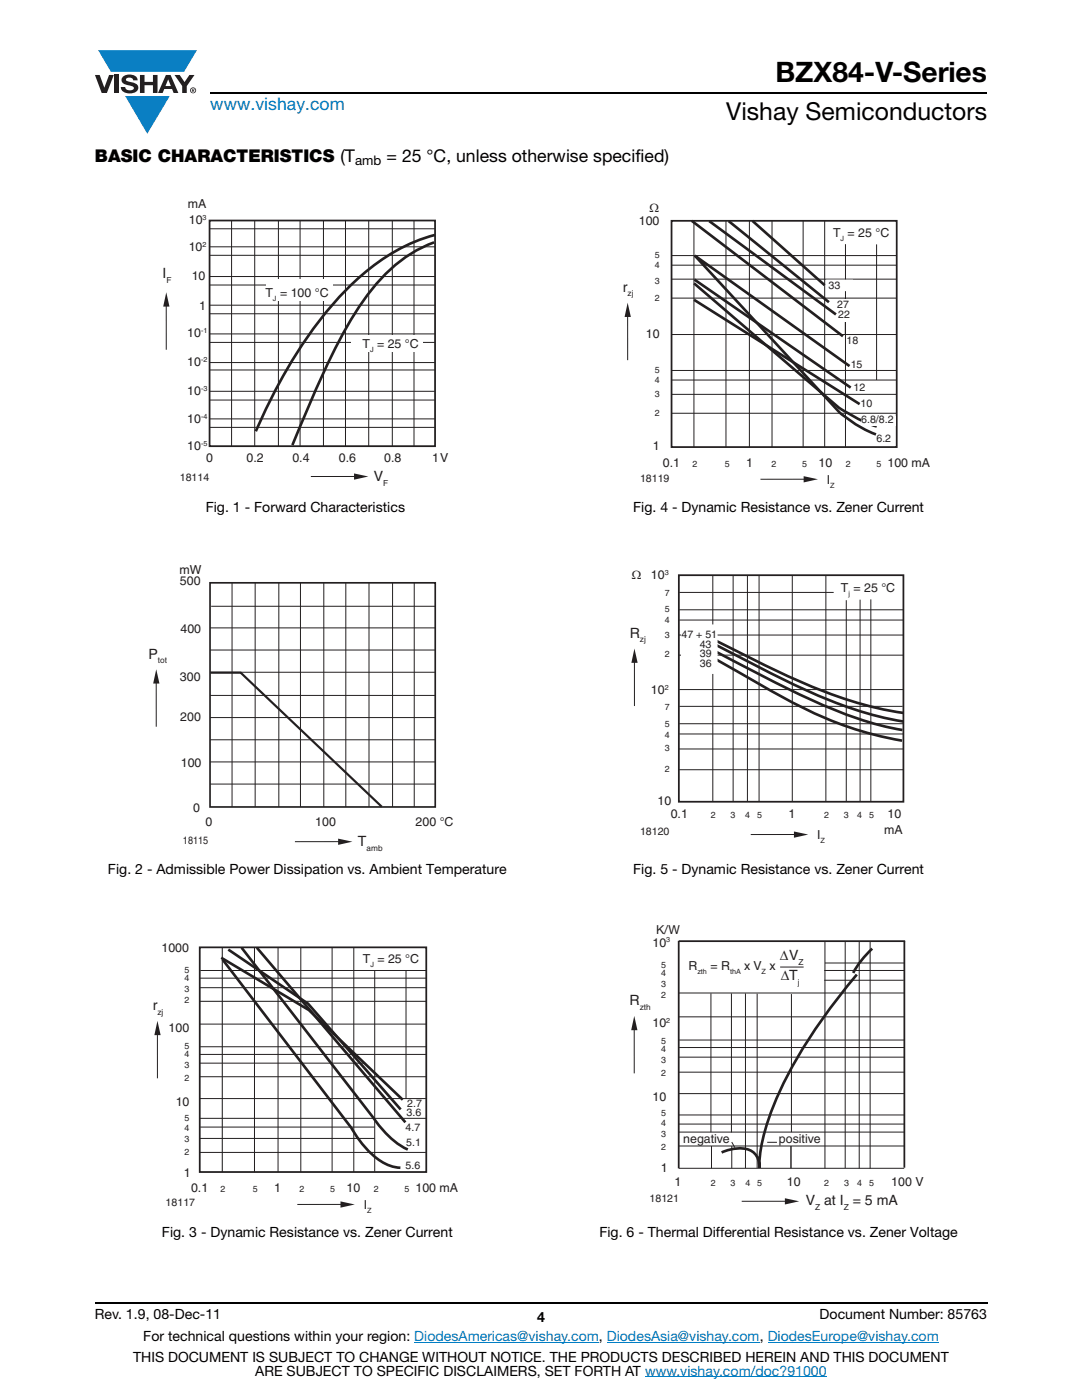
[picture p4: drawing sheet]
<svg xmlns="http://www.w3.org/2000/svg" width="216mm" height="279mm" viewBox="0 0 216 279" stroke-linecap="round" stroke-linejoin="round" font-family="sans-serif">
<g fill="#0a7fc3">
<path d="M19.6 10h19.7l-2.6 4.3h-1.1h-13.5z"/>
<path d="M25 19.2h8.9l-4.5 7.5z"/>
</g>
<g fill="#231f20">
<path d="M18.9 15h1l.9 2.5 1-2.5h.9l-1.4 3.6h-1z"/>
<path d="M22.9 15h.9v3.6h-.9z"/>
<path d="M24.6 15.3a2.1 2.1 0 0 1 2.8 .3l.1 .4h-.9a.79 .79 0 0 0-.7-.5 .79 .79 0 0 0-.8 .4l.3 .3 1 .2a1.08 1.08 0 0 1 1.2 1 1.08 1.08 0 0 1-1.1 1.2 1.73 1.73 0 0 1-2.4-1.2h.9a.96 .96 0 0 0 .8 .6 .96 .96 0 0 0 .9-.4 1.31 1.31 0 0 0-1.2-.6 1.03 1.03 0 0 1-1.1-.6 1.03 1.03 0 0 1 .2-1.1z"/>
<path d="M27.9 15h.9v1.3h1.7v-1.3h.9v3.6h-.9v-1.6h-1.7v1.6h-.9z"/>
<path d="M34.8 15h1.1l.9 1.4 1-1.4h1l-1.5 2.2v1.4h-.9v-1.4z"/>
<path d="M33.6 15.9l.5 1.3h-1.1zM33.1 15l-1.6 3.6h1l.3-.8h1.5l.3 .8h1l-1.6-3.6z"/>
<path d="M38.1 18a.46 .46 0 0 1 .9 0 .46 .46 0 0 1-.9 0zM37.9 18a.6 .6 0 0 0 1.2 0 .6 .6 0 0 0-1.2 0z"/>
<path d="M38.4 17.8h.2v.2h-.2zM38.3 17.7v.7h.1v-.3l.4 .3-.2-.3 .2-.2-.1-.2z"/>
</g>
<path d="M42 18.6h155M18.9 260h178.1" fill="none" stroke="#000" stroke-width=".36"/>
<path d="M82.7 267.9h36.8M121.1 267.9h30.5M128.7 274.8h36.3M153.2 267.9h34.1" fill="none" stroke="#007ec4" stroke-width=".2"/>
<path d="M32.4 39.4h57.1v58.2h-57.1z" fill="#fff"/>
<path d="M72.2 95.1h-10.2" fill="none" stroke="#231f20" stroke-width=".2"/>
<path d="M70.6 94.5l2.9 .6-2.9 .6z" fill="#231f20"/>
<path d="M41.8 44h45v45h-45z" fill="none" stroke="#231f20" stroke-width=".35"/>
<g fill="none" stroke="#231f20" stroke-width=".2">
<path d="M41.8 51h45M41.8 45.7h45M41.8 49.3h45M41.8 55.2h45M41.8 56.9h45M46.2 44.1v44.9M50.8 44.1v44.9M55.6 44.1v44.9M59.9 44v45M64.5 44v45M68.9 44v45M73.6 44v45"/>
<path d="M78.3 44v45M82.6 44v45M41.8 60.9h45M41.8 72.4h45M41.8 73.8h45M41.8 78.1h45M41.8 79.8h45M41.9 62.6h44.9M41.9 66.6h44.9M41.9 68.3h44.9M41.8 85.3h45M41.8 83.6h45"/>
</g>
<path d="M86.6 48.4a30.4 30.4 0 0 0-14.6 12.3 131 131 0 0 0-11.3 22.5l-2.4 5.6M86.8 46.9a39.9 39.9 0 0 0-18.6 11.8 97 97 0 0 0-16.9 26.8l-.3 .6" fill="none" stroke="#231f20" stroke-width=".53"/>
<g fill="#fff">
<path d="M53.1 55.8h13.2v4.3h-13.2z"/>
<path d="M70 66.9h14.3v3.3h-14.3z"/>
</g>
<path d="M33.2 59.7v10.1" fill="none" stroke="#231f20" stroke-width=".2"/>
<path d="M33.2 58.3l.6 2.9h-1.2z" fill="#231f20"/>
<path d="M29.6 112.4h60.9v58h-60.9z" fill="#fff"/>
<path d="M41.9 116.3h44.9v44.8h-44.9z" fill="none" stroke="#231f20" stroke-width=".34"/>
<g fill="none" stroke="#231f20" stroke-width=".2">
<path d="M46.3 116.4v44.6M50.9 116.4v44.6M55.6 116.4v44.6M60 116.3v44.7M64.6 116.3v44.7M69 116.3v44.7M73.6 116.3v44.7M78.3 116.3v44.7M82.7 116.3v44.7M41.9 138.8h44.9M41.9 129.7h44.9M41.9 125.3h44.9"/>
<path d="M42 134.2h44.8M42.1 121h44.7M41.9 156.5h44.9M41.9 152.1h44.9M41.9 147.6h44.9M41.9 143.2h44.9M69 168h-10.1"/>
</g>
<path d="M42 134.2h6l28.2 26.8" fill="none" stroke="#231f20" stroke-width=".44"/>
<path d="M67.5 167.4l2.8 .6-2.8 .6z" fill="#231f20"/>
<path d="M31.2 134.9v10.1" fill="none" stroke="#231f20" stroke-width=".2"/>
<path d="M31.2 133.6l.6 2.8h-1.2z" fill="#231f20"/>
<path d="M30.5 187.8h60.9v54.9h-60.9z" fill="#fff"/>
<path d="M39.9 189.1h45.2v44.8h-45.2z" fill="none" stroke="#231f20" stroke-width=".35"/>
<path d="M39.9 199.8h45.1zM50.8 189.1v44.8zM40 193.7h45.1zM44.3 189.1v44.8z" fill-rule="evenodd" fill="#231f20"/>
<g fill="none" stroke="#231f20" stroke-width=".2">
<path d="M39.9 199.8h45.1M39.9 195.2h45.1M39.9 197.1h45.1M40 193.7h45.1M44.3 189.1v44.8M50.8 189.1v44.8M55.5 189.1v44.8M60 189.1v44.8M66.3 189.1v44.8M70.6 189.1v44.8M74.8 193.7v40.1M81 193.7v25.6"/>
<path d="M39.8 219.2h45.2M39.8 212.2h33.1M39.9 204.4h45.2M39.9 214.9h45.2M39.9 210.4h45.1M39.9 208.9h45.1M39.8 230h45.2M39.9 227.2h34.9M39.9 223.2h45.1M39.9 224.9h34.9M69.5 240.4h-10.2"/>
</g>
<path d="M44.1 191.1l17.5 10.5 18.8 17.9M44.4 191.5l25.7 33.6a18.7 18.7 0 0 0 7.1 7.3l1.3 .5 1.4 .1M45.6 189.5l15.9 10.8 18.4 21.1M48.2 189.1l26.3 34a19.2 19.2 0 0 0 6.9 6.3M51.3 189.1l29.6 34.9" fill="none" stroke="#231f20" stroke-width=".53"/>
<path d="M67.9 239.8l2.9 .6-2.9 .6z" fill="#231f20"/>
<path d="M31.4 205.1v10.1" fill="none" stroke="#231f20" stroke-width=".2"/>
<path d="M31.4 203.7l.7 2.9h-1.3z" fill="#231f20"/>
<path d="M124.3 40.2h61.3v57.7h-61.3z" fill="#fff"/>
<path d="M134 44.1h44.9v45.1h-44.9z" fill="none" stroke="#231f20" stroke-width=".35"/>
<g fill="none" stroke="#231f20" stroke-width=".2">
<path d="M134 55.7h44.9M134 59.5h44.9M134.1 51h44.8M134.1 52.9h44.8M138.5 44.1v45.1M144.9 44.1v45.1M149.5 44.1v45.1M154 44.1v45.1M160.3 44.1v45.1M164.6 44.1v45.1M168.7 48.7v40.5M174.9 48.8v27"/>
<path d="M134 73.9h44.9M134 75.8h44.9M134 66.8h44.8M134.1 78.7h44.8M134.1 82.5h44.8"/>
</g>
<path d="M138 44.1l30.2 23M138.5 56.5l28.9 24.9a34.9 34.9 0 0 0 7.5 3.7M138.5 59.8l33 20.8M138.6 55.8l31.1 21.6M141.5 44.1l25.3 18.7M145.4 44.1l20 16.2M150.1 44.1l14.5 12.8M169.5 73.1l-30.9-22.1 28.9 31.3a26 26 0 0 0 7.3 4.4" fill="none" stroke="#231f20" stroke-width=".53"/>
<g fill="#fff">
<path d="M171.7 83h7v2h-7z"/>
<path d="M167.1 59.8h4.5v4.5h-4.5z"/>
</g>
<path d="M164.8 55.8h5.4l-.2 2.3h-5.2z" fill-rule="evenodd" fill="#fff"/>
<path d="M161.9 95.6h-10.2" fill="none" stroke="#231f20" stroke-width=".2"/>
<path d="M160.4 95l2.8 .6-2.8 .7z" fill="#231f20"/>
<path d="M125.2 61.7v10.2" fill="none" stroke="#231f20" stroke-width=".2"/>
<path d="M125.2 60.4l.7 2.9h-1.3z" fill="#231f20"/>
<path d="M125.6 112.7h54.8v56.1h-54.8z" fill="#fff"/>
<path d="M135.5 114.8h44.8v45.2h-44.8z" fill="none" stroke="#231f20" stroke-width=".35"/>
<g fill="none" stroke="#231f20" stroke-width=".2">
<path d="M135.5 118.2h30.9M142.2 114.8v45.2M146.3 114.8v45.2M149.1 114.8v45.2M151.5 114.8v45.2M158.1 114.8v45.2M164.8 114.8v45.2M168.9 119.8v40.2M171.6 119.7v40.3M173.8 119.6v40.4M135.5 126.7h44.7M135.5 130.8h44.8"/>
<path d="M135.5 121.7h44.8M135.5 123.7h44.8M135.5 137.6h44.8M135.5 149.5h44.8M135.5 153.6h44.8M135.5 144.4h44.8M135.5 146.5h44.8M135.5 141h44.6M159.9 166.5h-10.1"/>
</g>
<path d="M142.2 128.4l7.5 3.8a127.8 127.8 0 0 0 24.6 10.5l5.9 1.3M142.2 129.7l8.1 4.3a133.7 133.7 0 0 0 24.4 10.5l5.4 1.2M142.2 127.6l4.8 2.3a131.7 131.7 0 0 0 26.9 11.1l6.4 1.3M142.3 131.3l5.8 3.3a118.3 118.3 0 0 0 21.3 10.5l6.1 1.8 4.5 .9" fill="none" stroke="#231f20" stroke-width=".53"/>
<path d="M158.4 165.9l2.9 .7-2.9 .6z" fill="#231f20"/>
<path d="M126.6 130.8v10.1" fill="none" stroke="#231f20" stroke-width=".2"/>
<path d="M126.6 129.4l.6 2.9h-1.2z" fill="#231f20"/>
<path d="M136.1 124.8h6.9v9.5h-6.9z" fill="#fff"/>
<path d="M136.1 124.8h6.9v9.5h-6.9z" fill="none" stroke="#fff" stroke-width=".35"/>
<path d="M125.6 184.4h58.7v57.7h-58.7z" fill="#fff"/>
<g fill="none" stroke="#231f20" stroke-width=".2">
<path d="M135.4 198.2h45M141.9 198.3v27.7M145.9 198.3v27.7M148.7 198.3v34.8M151.1 198.3v34.8M157.9 198.4v27.6M164.5 193.7h15.9M164.5 195.6h15.8M164.6 187.8v45.4M164.6 192.2h15.8M168.6 187.8v45.3M171.4 187.8v45.4"/>
<path d="M173.6 187.8v45.4M126.5 204.1l.1 10.1M135.4 202.9h45M135.4 218.3h45M135.4 214h45M135.5 211h45M135.5 209.1h45M135.5 207.6h45M135.4 233.2h45M135.4 228.7h45M135.4 225.9h45M135.4 224.3h45"/>
<path d="M135.4 222.5h45M142 228.7v4.5M146 227.9l.6 1.1M146 228.7v4.5M153.1 228h1.9"/>
</g>
<path d="M135.4 187.8v45.4M135.5 187.8h45.1M180.5 187.8v45.2" fill="none" stroke="#231f20" stroke-width=".35"/>
<path d="M171 194.5a101.9 101.9 0 0 0-16.5 25.7 32 32 0 0 0-3 12.8v.1a3.5 3.5 0 0 0-4-3.9l-1.7 .2-1.8 .6M174 189.3a18.7 18.7 0 0 0-3.8 4.9" fill="none" stroke="#231f20" stroke-width=".53"/>
<path d="M157.8 228.7v4.5" fill="none" stroke="#231f20" stroke-width=".29"/>
<path d="M126.6 202.7l.6 2.9h-1.3z" fill="#231f20"/>
<path d="M158.1 239.7h-10.1" fill="none" stroke="#231f20" stroke-width=".2"/>
<path d="M156.6 239.1l2.9 .6-2.9 .7z" fill="#231f20"/>
<path d="M155.7 193h4.7" fill="none" stroke="#231f20" stroke-width=".2"/>
<text font-size="5.6" x="154.7" y="16.4">BZX84-V-Series</text>
<text font-size="4.9" x="144.9" y="24">Vishay Semiconductors</text>
<text font-size="3.5" fill="#007ec4" x="42" y="21.9">www.vishay.com</text>
<g font-size="3.5">
<text x="18.9" y="32.3">BASIC CHARACTERISTICS (T</text>
<text x="77.1" y="32.3">= 25 °C, unless otherwise specified)</text>
</g>
<g font-size="2.8" fill="#231f20">
<text x="32.5" y="55.5">I</text>
<text x="124.3" y="58.2">r</text>
<text x="74.6" y="96">V</text>
<text x="29.6" y="131.5">P</text>
<text x="125.7" y="127.2">R</text>
<text x="71.4" y="168.9">T</text>
<text x="155.6" y="191.6">ΔV</text>
<text x="155.8" y="195.5">ΔT</text>
<text x="30.5" y="201.5">r</text>
<text x="125.6" y="200.6">R</text>
<text x="160.8" y="240.5">V at I = 5 mA</text>
</g>
<g font-size="2.8">
<text x="41" y="102.1">Fig. 1 - Forward Characteristics</text>
<text x="126.3" y="102.1">Fig. 4 - Dynamic Resistance vs. Zener Current</text>
<text x="21.5" y="174.5">Fig. 2 - Admissible Power Dissipation vs. Ambient Temperature</text>
<text x="126.3" y="174.5">Fig. 5 - Dynamic Resistance vs. Zener Current</text>
<text x="32.3" y="246.8">Fig. 3 - Dynamic Resistance vs. Zener Current</text>
<text x="119.6" y="246.8">Fig. 6 - Thermal Differential Resistance vs. Zener Voltage</text>
<text x="18.9" y="263.3">Rev. 1.9, 08-Dec-11</text>
<text x="107.2" y="263.8">4</text>
<text x="163.6" y="263.3">Document Number: 85763</text>
<text x="28.6" y="267.7">For technical questions within your region: DiodesAmericas@vishay.com, DiodesAsia@vishay.com, DiodesEurope@vishay.com</text>
<text x="26.5" y="271.7">THIS DOCUMENT IS SUBJECT TO CHANGE WITHOUT NOTICE. THE PRODUCTS DESCRIBED HEREIN AND THIS DOCUMENT</text>
<text x="50.9" y="274.6">ARE SUBJECT TO SPECIFIC DISCLAIMERS, SET FORTH AT www.vishay.com/doc?91000</text>
</g>
<text font-size="2.6" x="70.9" y="33">amb</text>
<g font-size="2.5" fill="#231f20">
<text x="37.5" y="41.5">mA</text>
<text x="37.7" y="44.8">10</text>
<text x="127.5" y="44.8">100</text>
<text x="129.6" y="42.3">Ω</text>
<text x="166.2" y="47.3">T = 25 °C</text>
<text x="37.7" y="50.2">10</text>
<text x="38.3" y="55.9">10</text>
<text x="53" y="59.2">T</text>
<text x="55.9" y="59.2">= 100 °C</text>
<text x="39.7" y="61.8">1</text>
<text x="37.4" y="67.3">10</text>
<text x="72.3" y="69.4">T</text>
<text x="75.2" y="69.4">= 25 °C</text>
<text x="128.9" y="67.5">10</text>
<text x="37.4" y="73.1">10</text>
<text x="37.4" y="78.9">10</text>
<text x="37.4" y="84.4">10</text>
<text x="37.4" y="89.7">10</text>
<text x="130.3" y="89.7">1</text>
<text x="41.1" y="92.3">0</text>
<text x="49.2" y="92.3">0.2</text>
<text x="58.4" y="92.3">0.4</text>
<text x="67.6" y="92.3">0.6</text>
<text x="76.7" y="92.3">0.8</text>
<text x="86.2" y="92.3">1V</text>
<text x="132.3" y="93.1">0.1</text>
<text x="148.9" y="93.1">1</text>
<text x="163.3" y="93.1">10</text>
<text x="177.1" y="93.1">100 mA</text>
<text x="165" y="96.6">I</text>
<text x="35.8" y="114.5">mW</text>
<text x="35.9" y="116.8">500</text>
<text x="126.1" y="115.5">Ω</text>
<text x="129.9" y="115.6">10</text>
<text x="167.8" y="118.1">T = 25 °C</text>
<text x="36" y="126.3">400</text>
<text x="35.9" y="136">300</text>
<text x="36" y="144">200</text>
<text x="129.9" y="138.6">10</text>
<text x="36.1" y="153">100</text>
<text x="38.6" y="162">0</text>
<text x="131.2" y="160.7">10</text>
<text x="41" y="164.8">0</text>
<text x="62.9" y="164.8">100</text>
<text x="82.9" y="164.8">200 °C</text>
<text x="133.8" y="163.3">0.1</text>
<text x="157.3" y="163.3">1</text>
<text x="163" y="167.5">I</text>
<text x="176.4" y="166.4">mA</text>
<text x="177.1" y="163.3">10</text>
<text x="32.2" y="189.9">1000</text>
<text x="130.2" y="188.9">10</text>
<text x="130.9" y="186.4">K/W</text>
<text x="72.4" y="192.2">T = 25 °C</text>
<text x="137.4" y="193.5">R</text>
<text x="141.8" y="193.5">= R</text>
<text x="148.5" y="193.5">x V x</text>
<text x="33.6" y="205.9">100</text>
<text x="130.2" y="204.9">10</text>
<text x="35.1" y="220.7">10</text>
<text x="130.2" y="219.7">10</text>
<text x="131.8" y="233.8">1</text>
<text x="136.3" y="228.1">negative</text>
<text x="155.4" y="228.1">positive</text>
<text x="36.7" y="234.8">1</text>
<text x="38.1" y="237.9">0.1</text>
<text x="54.7" y="237.9">1</text>
<text x="69.2" y="237.9">10</text>
<text x="82.9" y="237.9">100 mA</text>
<text x="134.6" y="236.7">1</text>
<text x="157" y="236.7">10</text>
<text x="177.8" y="236.7">100 V</text>
<text x="72.6" y="241.3">I</text>
</g>
<g font-size="2.1" fill="#231f20">
<text x="165.3" y="57.8">33</text>
<text x="167.1" y="61.5">27</text>
<text x="167.2" y="63.5">22</text>
<text x="168.9" y="68.7">18</text>
<text x="169.8" y="73.5">15</text>
<text x="170.3" y="78">12</text>
<text x="171.7" y="81.2">10</text>
<text x="171.8" y="84.5">6.8/8.2</text>
<text x="174.9" y="88.2">6.2</text>
<text x="35.9" y="96.1">18114</text>
<text x="127.7" y="96.2">18119</text>
<text x="136" y="127.3">47 + 51</text>
<text x="139.6" y="129.3">43</text>
<text x="139.6" y="131.1">39</text>
<text x="139.6" y="133.1">36</text>
<text x="127.7" y="166.7">18120</text>
<text x="36.5" y="168.5">18115</text>
<text x="81.3" y="221">2.7</text>
<text x="80.9" y="225.7">4.7</text>
<text x="81.1" y="222.8">3.6</text>
<text x="80.9" y="233.4">5.6</text>
<text x="81" y="228.6">5.1</text>
<text x="129.6" y="240">18121</text>
<text x="33.1" y="240.7">18117</text>
</g>
<g font-size="1.8" fill="#231f20">
<text x="130.6" y="51.5">5</text>
<text x="130.6" y="53.5">4</text>
<text x="130.6" y="56.7">3</text>
<text x="130.6" y="60.1">2</text>
<text x="130.6" y="74.4">5</text>
<text x="130.6" y="76.4">4</text>
<text x="130.6" y="79.3">3</text>
<text x="130.6" y="83">2</text>
<text x="138.2" y="93.1">2</text>
<text x="144.6" y="93.1">5</text>
<text x="153.9" y="93.1">2</text>
<text x="160" y="93.1">5</text>
<text x="168.7" y="93.1">2</text>
<text x="174.9" y="93.1">5</text>
<text x="132.7" y="118.9">7</text>
<text x="132.7" y="122.1">5</text>
<text x="132.7" y="124.3">4</text>
<text x="132.7" y="127.3">3</text>
<text x="132.7" y="131.1">2</text>
<text x="132.7" y="141.8">7</text>
<text x="132.7" y="145">5</text>
<text x="132.7" y="147.2">4</text>
<text x="132.7" y="149.8">3</text>
<text x="132.7" y="154">2</text>
<text x="141.8" y="163.3">2</text>
<text x="145.8" y="163.3">3</text>
<text x="148.7" y="163.3">4</text>
<text x="151.1" y="163.3">5</text>
<text x="164.5" y="163.3">2</text>
<text x="168.4" y="163.3">3</text>
<text x="171" y="163.3">4</text>
<text x="173.4" y="163.3">5</text>
<text x="36.8" y="194.1">5</text>
<text x="36.8" y="195.8">4</text>
<text x="36.8" y="197.9">3</text>
<text x="132" y="193.1">5</text>
<text x="132" y="194.8">4</text>
<text x="132" y="196.9">3</text>
<text x="36.8" y="200.2">2</text>
<text x="132" y="199.3">2</text>
<text x="36.8" y="209.3">5</text>
<text x="132" y="208.3">5</text>
<text x="132" y="210">4</text>
<text x="36.8" y="211">4</text>
<text x="36.8" y="213.1">3</text>
<text x="36.8" y="215.8">2</text>
<text x="132" y="212.1">3</text>
<text x="132" y="214.8">2</text>
<text x="36.8" y="223.8">5</text>
<text x="36.8" y="225.8">4</text>
<text x="36.8" y="227.9">3</text>
<text x="132" y="222.8">5</text>
<text x="132" y="224.8">4</text>
<text x="132" y="226.9">3</text>
<text x="36.8" y="230.6">2</text>
<text x="132" y="229.6">2</text>
<text x="44" y="237.9">2</text>
<text x="50.5" y="237.9">5</text>
<text x="59.7" y="237.9">2</text>
<text x="65.9" y="237.9">5</text>
<text x="74.6" y="237.9">2</text>
<text x="80.7" y="237.9">5</text>
<text x="141.8" y="236.7">2</text>
<text x="145.8" y="236.7">3</text>
<text x="148.7" y="236.7">4</text>
<text x="151.1" y="236.7">5</text>
<text x="164.5" y="236.7">2</text>
<text x="168.4" y="236.7">3</text>
<text x="171.1" y="236.7">4</text>
<text x="173.4" y="236.7">5</text>
</g>
<g font-size="1.6" fill="#231f20">
<text x="33.2" y="56.5">F</text>
<text x="125.2" y="59.2">zj</text>
<text x="76.5" y="96.9">F</text>
<text x="127.7" y="128.2">zj</text>
<text x="31.5" y="132.4">tot</text>
<text x="73.1" y="169.8">amb</text>
<text x="159.2" y="196.6">j</text>
<text x="159.4" y="192.6">Z</text>
<text x="31.4" y="202.5">zj</text>
<text x="127.6" y="201.5">zth</text>
<text x="162.6" y="241.4">Z</text>
<text x="168.4" y="241.4">Z</text>
</g>
<g font-size="1.4" fill="#231f20">
<text x="40.4" y="43.9">3</text>
<text x="40.4" y="49.3">2</text>
<text x="167.7" y="48.1">J</text>
<text x="54.5" y="60">J</text>
<text x="40.1" y="66.5">-1</text>
<text x="73.8" y="70.3">J</text>
<text x="40.1" y="72.3">-2</text>
<text x="40.1" y="78">-3</text>
<text x="40.1" y="83.6">-4</text>
<text x="40.1" y="88.9">-5</text>
<text x="165.7" y="97.4">Z</text>
<text x="132.6" y="114.8">3</text>
<text x="169.3" y="118.9">j</text>
<text x="132.6" y="137.7">2</text>
<text x="163.7" y="168.3">Z</text>
<text x="132.9" y="188.1">3</text>
<text x="73.9" y="193.1">J</text>
<text x="139.2" y="194.3">zth</text>
<text x="145.7" y="194.3">thA</text>
<text x="152" y="194.3">Z</text>
<text x="132.9" y="204.1">2</text>
<text x="73.3" y="242.1">Z</text>
</g>
</svg>
